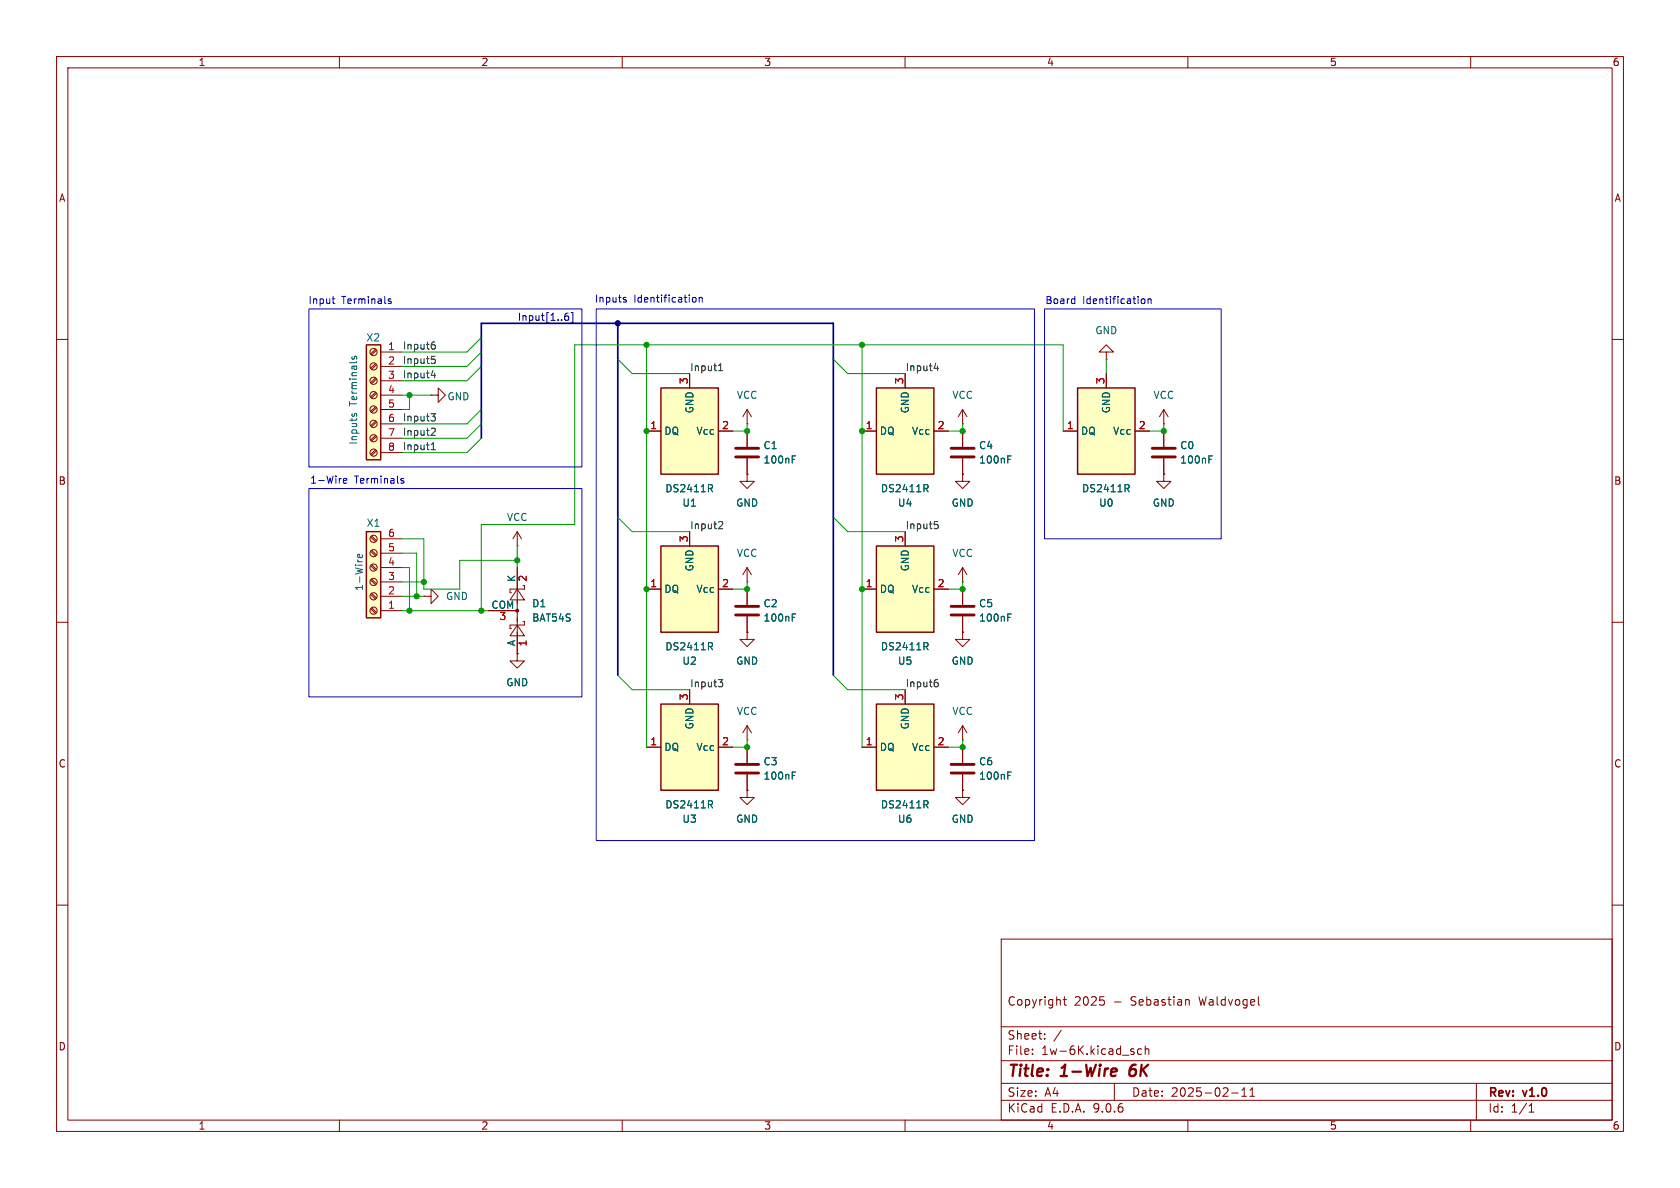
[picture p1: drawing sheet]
<svg xmlns="http://www.w3.org/2000/svg" width="297mm" height="210mm" viewBox="0 0 297 210" stroke-linecap="round" stroke-linejoin="round" font-family="sans-serif">
<g fill="none" stroke="#840000" stroke-width=".18">
<path d="M10 10h277v190h-277zM12 12h273v186h-273zM60 10v2M110 10v2M160 10v2M210 10v2M260 10v2M10 60h2M285 60h2M10 110h2M285 110h2M10 160h2"/>
<path d="M177 166h108v32h-108zM188 176.7h.5M188.2 176.2v1.3l.3 .2M194.5 176.2h.7M195.1 176.8l.1 .3-.1 .5M209.8 176.7l.4 .1v.1v.8M222.5 177.6l.2 .1M285 160h2M60 198v2M110 198v2M160 198v2M177 194.5h108"/>
<path d="M177 191.5h108M177 187.5h108M177 181.5h108M182.5 186.3v.1M182.5 185.5v.1M184.7 183.6v.1M184.7 182.8v.1M187.6 182.1l-1.3 2M197 191.5v3M200.5 186v.3M201.8 185.5l-.4-.1-.3 .3v.4l.1 .2h.6M202.5 185.5l.2-.1 .3 .1 .1 .9"/>
<path d="M202.5 184.9v1.5M210 198v2M217.7 193.2h1.2M219.5 193.8h.9M219.5 192.7l.5-.4v1.5M221 193.8h.8M221 192.7l.4-.4v1.5M260 198v2M261 191.5v6.5M270.3 196.6h.9M270.3 195.5l.4-.4v1.5"/>
</g>
<path d="M197.2 188.9l.2 .1v.4l-1 .1M199.9 188.7l-.3 1.1 .4 .4M199.9 189.1l-.2 .3" fill="none" stroke="#840000" stroke-width=".4"/>
<path d="M64.8 61h2.5v20.3h-2.5z" fill="#ffffc2"/>
<path d="M64.8 61h2.5v20.3h-2.5z" fill="none" stroke="#840000" stroke-width=".25"/>
<g fill="none" stroke="#840000" stroke-width=".18">
<path d="M66.4 61.7l-.9 .9M66.4 64.3l-.9 .8M66.4 66.8l-.9 .8M66.4 69.3l-.9 .9M66.4 71.9l-.9 .8M66.4 74.4l-.9 .9M66.4 77l-.9 .8M66.4 79.5l-.9 .8M66.6 61.9l-.9 .8M66.6 64.4l-.9 .9M66.6 67l-.9 .8M66.6 69.5l-.9 .9"/>
<path d="M66.6 72.1l-.9 .8M66.6 74.6l-.9 .8M66.6 77.1l-.9 .9M66.6 79.7l-.9 .8M67.3 62.2h3.8M67.3 64.8h3.8M67.3 67.3h3.8M67.3 69.9h3.8M67.3 72.4h3.8M67.3 74.9h3.8M67.3 77.5h3.8M67.3 80h3.8"/>
<path d="M91.4 115.6v1.2h1.3l-1.3 1.3-1.2-1.3h1.2M91.4 115.6h.1"/>
<circle cx="66" cy="67.3" r=".63"/>
<circle cx="66" cy="77.5" r=".63"/>
<circle cx="66" cy="64.8" r=".63"/>
<circle cx="66" cy="72.4" r=".63"/>
<circle cx="66" cy="74.9" r=".63"/>
<circle cx="66" cy="62.2" r=".63"/>
<circle cx="66" cy="69.8" r=".63"/>
<circle cx="66" cy="80" r=".63"/>
</g>
<path d="M62.3 63v.4M62.3 73.1l-.1 .3M62.6 63.4l.1-.4h.2l.2 .1-.1 .4M62.6 73.4l.1-.3h.2l.2 .1v.3" fill="none" stroke="#006464" stroke-width=".18"/>
<path d="M64.8 94h2.5v15.2h-2.5z" fill="#ffffc2"/>
<path d="M64.8 94h2.5v15.2h-2.5z" fill="none" stroke="#840000" stroke-width=".25"/>
<g fill="none" stroke="#840000" stroke-width=".18">
<path d="M65.5 100l.9 .8M65.5 97.5l.9 .8M65.5 94.9l.9 .9M65.7 99.8l.9 .9M65.7 97.3l.9 .8M65.7 94.7l.9 .9M67.3 97.8h3.8M67.3 95.3h3.8M91.4 96.5h.1M91.4 94l-.7 1.3M91.4 94l.8 1.3M91.4 94v2.5"/>
<path d="M65.5 107.6l.9 .9M65.5 105.1l.9 .8M65.5 102.5l.9 .9M65.7 107.4l.9 .9M65.7 104.9l.9 .8M65.7 102.4l.9 .8M67.3 108h3.8M67.3 105.4h3.8M67.3 102.9h3.8M67.3 100.3h3.8M86.4 108h5M91.4 110.5l1.3 1.9h-2.5z"/>
<path d="M91.4 104.1l1.3 1.9h-2.5zM91.4 100.3v15.3M92.5 109.9h.2v.6h-2.5v.6h.2M92.7 103.5v.6h-2.5v.7h.2"/>
<circle cx="66" cy="95.2" r=".63"/>
<circle cx="66" cy="97.8" r=".63"/>
<circle cx="66" cy="102.9" r=".63"/>
<circle cx="66" cy="105.4" r=".63"/>
<circle cx="66" cy="100.3" r=".63"/>
<circle cx="66" cy="107.9" r=".63"/>
</g>
<path d="M64 98l.1 .4-.2 .2-.6-.1v-.5h.2l.2 .6" fill="none" stroke="#006464" stroke-width=".18"/>
<circle cx="91.4" cy="107.9" r=".25" fill="#840000" stroke="#840000" stroke-width=".18"/>
<path d="M154.9 68.6h10.2v15.2h-10.2z" fill="#ffffc2"/>
<path d="M154.9 68.6h10.2v15.2h-10.2z" fill="none" stroke="#840000" stroke-width=".25"/>
<g fill="none" stroke="#840000" stroke-width=".18">
<path d="M152.4 76.2h2.5M160 66v2.6M165.1 76.2h2.5M205.7 74.9h.1M205.7 72.4l-.7 1.3M205.7 72.4l.8 1.3M205.7 72.4v2.5M205.7 76.2v2.8M170.2 83.8v1.3h1.2l-1.2 1.3-1.3-1.3h1.3M170.2 83.8h.1M205.7 83.8v1.3h1.3l-1.3 1.3-1.2-1.3h1.2M205.7 83.8h.1"/>
<path d="M205.7 81v2.8"/>
</g>
<path d="M163.6 86.3l.5 .6M163.8 85.7l.3 .2-.1 .3-.2 .1M213.7 81.2h.4M213.7 80.6h.6" fill="none" stroke="#006464" stroke-width=".18"/>
<path d="M203.7 79.2h4.1M203.7 80.8h4.1" fill="none" stroke="#840000" stroke-width=".51"/>
<path d="M190.5 68.6h10.2v15.2h-10.2z" fill="#ffffc2"/>
<path d="M190.5 68.6h10.2v15.2h-10.2z" fill="none" stroke="#840000" stroke-width=".25"/>
<g fill="none" stroke="#840000" stroke-width=".18">
<path d="M76.2 69.9h1.3v-1.3l1.2 1.3-1.2 1.2v-1.2M76.2 69.9h.1M170.2 74.9h.1M170.2 72.4l-.8 1.3M170.2 72.4l.7 1.3M170.2 72.4v2.5M170.2 76.2v2.8M188 76.2h2.5M195.6 62.2h1.2l-1.2-1.2-1.3 1.2h1.3v1.3M195.6 63.5h.1M195.6 66v2.6M200.7 76.2h2.5"/>
<path d="M170.2 81v2.8M74.9 105.4h1.3v-1.3l1.3 1.3-1.3 1.3v-1.3M74.9 105.4h.1"/>
</g>
<path d="M178.2 81.2h.4M178.2 80.6h.6M199.2 86.3l.4 .6M199.4 85.7l.2 .2v.3l-.2 .1" fill="none" stroke="#006464" stroke-width=".18"/>
<path d="M168.1 79.2h4.1M168.1 80.8h4.1" fill="none" stroke="#840000" stroke-width=".51"/>
<path d="M116.8 68.6h10.2v15.2h-10.2z" fill="#ffffc2"/>
<path d="M116.8 68.6h10.2v15.2h-10.2z" fill="none" stroke="#840000" stroke-width=".25"/>
<path d="M114.3 76.2h2.5M121.9 66v2.6M127 76.2h2.5" fill="none" stroke="#840000" stroke-width=".18"/>
<path d="M125.5 86.3l.5 .6M125.7 85.7l.3 .2-.1 .3-.2 .1" fill="none" stroke="#006464" stroke-width=".18"/>
<path d="M116.8 124.5h10.2v15.2h-10.2z" fill="#ffffc2"/>
<path d="M116.8 124.5h10.2v15.2h-10.2z" fill="none" stroke="#840000" stroke-width=".25"/>
<g fill="none" stroke="#840000" stroke-width=".18">
<path d="M132.1 74.9h.1M132.1 72.4v2.5M132.1 76.2v2.8M132.1 72.4l-.8 1.3M132.1 72.4l.7 1.3M132.1 83.8v1.3h1.2l-1.2 1.3-1.3-1.3h1.3M132.1 83.8h.1M132.1 81v2.8M170.2 111.8v1.2h1.2l-1.2 1.3-1.3-1.3h1.3M170.2 111.8h.1M170.2 104.1v2.8M170.2 109v2.8"/>
<path d="M114.3 132.1h2.5M121.9 121.9v2.6M127 132.1h2.5M132.1 139.7v1.3h1.2l-1.2 1.2-1.3-1.2h1.3M132.1 139.7h.1M132.1 132.1v2.8M132.1 136.9v2.8M170.2 139.7v1.3h1.2l-1.2 1.2-1.3-1.2h1.3M170.2 139.7h.1M170.2 132.1v2.8M170.2 136.9v2.8"/>
</g>
<path d="M140.1 81.2h.4M140.1 80.6h.6M178.2 109.1h.4M178.2 108.5h.6M140.1 137.1h.4M140.1 136.5h.6M178.2 137.1h.4M178.2 136.5h.6M125.5 142.2l.5 .6M125.7 141.5l.3 .3-.1 .3-.2 .1" fill="none" stroke="#006464" stroke-width=".18"/>
<path d="M130 79.2h4.1M130 80.8h4.1M168.1 107.2h4.1M168.1 108.7h4.1M130 135.1h4.1M130 136.7h4.1M168.1 135.1h4.1M168.1 136.7h4.1" fill="none" stroke="#840000" stroke-width=".51"/>
<path d="M154.9 124.5h10.2v15.2h-10.2z" fill="#ffffc2"/>
<path d="M154.9 124.5h10.2v15.2h-10.2z" fill="none" stroke="#840000" stroke-width=".25"/>
<g fill="none" stroke="#840000" stroke-width=".18">
<path d="M132.1 111.8v1.2h1.2l-1.2 1.3-1.3-1.3h1.3M132.1 111.8h.1M132.1 104.1v2.8M132.1 109v2.8M170.2 102.9h.1M170.2 100.3l-.8 1.3M170.2 100.3l.7 1.3M170.2 100.3v2.6M132.1 130.8h.1M132.1 128.3l-.8 1.2M132.1 128.3l.7 1.2M132.1 128.3v2.5"/>
<path d="M152.4 132.1h2.5M160 121.9v2.6M165.1 132.1h2.5M170.2 130.8h.1M170.2 128.3v2.5M170.2 128.3l-.8 1.2M170.2 128.3l.7 1.2"/>
</g>
<path d="M140.1 109.1h.4M140.1 108.5h.6M163.6 142.2l.5 .6M163.8 141.5l.3 .3-.1 .3-.2 .1" fill="none" stroke="#006464" stroke-width=".18"/>
<path d="M130 107.2h4.1M130 108.7h4.1" fill="none" stroke="#840000" stroke-width=".51"/>
<path d="M154.9 96.5h10.2v15.3h-10.2z" fill="#ffffc2"/>
<path d="M154.9 96.5h10.2v15.3h-10.2z" fill="none" stroke="#840000" stroke-width=".25"/>
<path d="M160 94v2.5M152.4 104.1h2.5M165.1 104.1h2.5" fill="none" stroke="#840000" stroke-width=".18"/>
<path d="M163.6 114.3l.5 .6M163.8 113.6l.3 .3-.1 .3-.2 .1" fill="none" stroke="#006464" stroke-width=".18"/>
<path d="M116.8 96.5h10.2v15.3h-10.2z" fill="#ffffc2"/>
<path d="M116.8 96.5h10.2v15.3h-10.2z" fill="none" stroke="#840000" stroke-width=".25"/>
<g fill="none" stroke="#840000" stroke-width=".18">
<path d="M114.3 76.2h2.5M121.9 66v2.6M127 76.2h2.5M132.1 76.2v2.8M152.4 76.2h2.5M160 66v2.6M165.1 76.2h2.5M170.2 76.2v2.8M188 76.2h2.5M195.6 66v2.6M200.7 76.2h2.5M205.7 76.2v2.8"/>
<path d="M121.9 94v2.5M132.1 83.8h.1M132.1 81v2.8M160 94v2.5M170.2 83.8h.1M170.2 81v2.8M205.7 83.8h.1M205.7 81v2.8M86.4 108h5M91.4 115.6h.1M91.4 100.3v3.8M91.4 111.8v3.8"/>
<path d="M114.3 104.1h2.5M127 104.1h2.5M132.1 102.9h.1M132.1 111.8h.1M132.1 100.3l-.8 1.3M132.1 100.3l.7 1.3M132.1 100.3v2.6M132.1 104.1v2.8M132.1 109v2.8M152.4 104.1h2.5M165.1 104.1h2.5M170.2 111.8h.1"/>
<path d="M170.2 104.1v2.8M170.2 109v2.8M114.3 132.1h2.5M121.9 121.9v2.6M127 132.1h2.5M132.1 139.7h.1M132.1 132.1v2.8M132.1 136.9v2.8M152.4 132.1h2.5M160 121.9v2.6M165.1 132.1h2.5M170.2 139.7h.1"/>
<path d="M170.2 132.1v2.8M170.2 136.9v2.8"/>
</g>
<g fill="none" stroke="#006464" stroke-width=".18">
<path d="M125.5 86.3l.5 .6M125.7 85.7l.3 .2-.1 .3-.2 .1M140.1 81.2h.4M140.1 80.6h.6M163.6 86.3l.5 .6M163.8 85.7l.3 .2-.1 .3-.2 .1M178.2 81.2h.4M178.2 80.6h.6M199.2 86.3l.4 .6M199.4 85.7l.2 .2v.3l-.2 .1M213.7 81.2h.4M213.7 80.6h.6"/>
<path d="M125.5 114.3l.5 .6M125.7 113.6l.3 .3-.1 .3-.2 .1M140.1 109.1h.4M140.1 108.5h.6M163.6 114.3l.5 .6M163.8 113.6l.3 .3-.1 .3-.2 .1M178.2 109.1h.4M178.2 108.5h.6M140.1 137.1h.4M140.1 136.5h.6M178.2 137.1h.4M178.2 136.5h.6"/>
<path d="M125.5 142.2l.5 .6M125.7 141.5l.3 .3-.1 .3-.2 .1M163.6 142.2l.5 .6M163.8 141.5l.3 .3-.1 .3-.2 .1"/>
</g>
<g fill="none" stroke="#0f0f0f" stroke-width=".18">
<path d="M76.2 73.1h.8l-.5 .5 .4 .2 .1 .4-.3 .2h-.3M76.2 66.4h.8M76.2 79.5h.8M76.2 78.6l.4-.4v1.3M76.3 63h.6M76.4 63.5h.3l.3 .2-.2 .5-.4 .1M76.4 75.7h.4l.2 .4-.8 .9h.8M76.5 60.9h.2l.3 .3-.1 .4-.4 .1M76.8 66v.8M76.8 60.4l-.3 .1M127 65.5h.8M127 64.6l.4-.3v1.2"/>
<path d="M165.1 65.1h.8M165.7 64.7v.8M127.2 92.2l.4 .1 .2 .3-.8 .9h.8M165.2 92.2h.6M165.3 92.7h.3l.3 .2-.2 .5-.4 .1M127 120.1h.8l-.5 .5 .4 .1 .1 .5-.3 .2h-.3M165.4 120.6h.2l.3 .3-.1 .4-.4 .1M165.7 120.1l-.3 .1"/>
</g>
<path d="M100.4 55.4h-.3a.86 .86 0 0 0 0 1.2l.4-.1 .1-.4-.3-.2h-.2l-.3 .2M101 55.2h.3v1.9h-.3" fill="none" stroke="#000084" stroke-width=".18"/>
<path d="M109.2 57.2v62.2M85.1 77.5v-20.3h62.2v62.2" fill="none" stroke="#000084" stroke-width=".3"/>
<g fill="none" stroke="#009600" stroke-width=".18">
<path d="M85.1 59.7l-2.6 2.5h-11.4M71.1 69.9h5.1M72.4 69.9v2.5h-1.3M85.1 77.5l-2.6 2.5h-11.4M85.1 74.9l-2.6 2.6h-11.4M85.1 72.4l-2.6 2.5h-11.4M85.1 62.2l-2.6 2.6h-11.4M85.1 64.8l-2.6 2.5h-11.4M109.2 63.5l2.6 2.5h10.1M114.3 61v71.1M132.1 74.9v1.3h-2.6M147.3 63.5l2.6 2.5h10.1"/>
<path d="M152.4 61v71.1M170.2 74.9v1.3h-2.6M188 76.2v-15.2h-86.4v31.7h-16.5v15.3M195.6 63.5v2.5M205.7 74.9v1.3h-2.5M71.1 95.3h3.8v8.8h6.4v-5h10.1M71.1 97.8h2.6v7.6M91.4 96.5v3.8M109.2 91.4l2.6 2.6h10.1M147.3 91.4l2.6 2.6h10.1M71.1 100.3h1.3v7.7M71.1 108h15.3"/>
<path d="M71.1 102.9h3.8M71.1 105.4h3.8M109.2 119.4l2.6 2.5h10.1M132.1 102.9v1.2h-2.6M147.3 119.4l2.6 2.5h10.1M170.2 102.9v1.2h-2.6M132.1 130.8v1.3h-2.6M170.2 130.8v1.3h-2.6"/>
</g>
<g fill="none" stroke="#0000c2" stroke-width=".18">
<path d="M54.6 54.6h48.3v28h-48.3zM58.7 52.8h.5M58.9 53.5l.3 .2M68.7 52.9h.4M68.7 53.2l.4 .1 .1 .2-.2 .2-.4-.1M105.4 54.6h77.5v94h-77.5zM110.4 53l.3 .1v.1l-.2 .2h-.2M110.4 52.6h.3M122.5 52.7l.3-.1 .3 .2-.2 .6h-.3l-.1-.1M123.6 52.7l.2-.1h.3l.1 .8M123.6 52.6v.8M184.7 54.6h31.2v40.7h-31.2z"/>
<path d="M189.9 52.8l.1 .1M190 52.4v1.3M190 53.6l-.1 .1M201.8 52.9l.4-.1 .2 .3-.1 .5-.3 .1-.2-.2M203 52.9l.1-.1 .3 .1 .1 .8M203 52.8v.9M54.6 86.4h48.3v36.8h-48.3zM60.7 85l.6-.1v-.3h-.4l-.2 .2 .1 .6h.5M70.9 84.9l.4 .2 .1 .1-.2 .2h-.3M70.9 84.6h.4"/>
</g>
<g fill="#009600" stroke="#009600" stroke-width=".18">
<circle cx="152.4" cy="104.1" r=".46"/>
<circle cx="132.1" cy="132.1" r=".46"/>
<circle cx="170.2" cy="104.1" r=".46"/>
<circle cx="170.2" cy="132.1" r=".46"/>
<circle cx="114.3" cy="61" r=".46"/>
<circle cx="72.4" cy="69.9" r=".46"/>
<circle cx="114.3" cy="76.2" r=".46"/>
<circle cx="74.9" cy="102.9" r=".46"/>
<circle cx="85.1" cy="108" r=".46"/>
<circle cx="91.4" cy="99.1" r=".46"/>
<circle cx="73.7" cy="105.4" r=".46"/>
<circle cx="72.4" cy="108" r=".46"/>
<circle cx="132.1" cy="104.1" r=".46"/>
<circle cx="132.1" cy="76.2" r=".46"/>
<circle cx="152.4" cy="76.2" r=".46"/>
<circle cx="205.7" cy="76.2" r=".46"/>
<circle cx="170.2" cy="76.2" r=".46"/>
<circle cx="152.4" cy="61" r=".46"/>
<circle cx="114.3" cy="104.1" r=".46"/>
</g>
<circle cx="109.2" cy="57.2" r=".46" fill="#000084" stroke="#000084" stroke-width=".18"/>
<g font-size="2.8" fill="#840000">
<text x="178" y="190.9">Title:</text>
<text x="187.7" y="190.9">1-Wire</text>
<text x="200.6" y="190.9">6K</text>
</g>
<g font-size="2.1" fill="#840000">
<text x="178" y="178">Copyright</text>
<text x="189.9" y="178">2025</text>
<text x="196.9" y="178">-</text>
<text x="200" y="178">Sebastian</text>
<text x="212.3" y="178">Waldvogel</text>
<text x="178" y="184">Sheet:</text>
<text x="178" y="186.7">File:</text>
<text x="184.1" y="186.7">1w-6K.kicad_sch</text>
<text x="178" y="196.9">KiCad</text>
<text x="178" y="194.1">Size:</text>
<text x="184.7" y="194.1">A4</text>
<text x="185.7" y="196.9">E.D.A.</text>
<text x="193.3" y="196.9">9.0.6</text>
<text x="200" y="194.1">Date:</text>
<text x="207" y="194.1">2025-02-11</text>
<text x="263" y="194.3">Rev:</text>
<text x="263" y="196.9">Id:</text>
<text x="267.1" y="196.9">1/1</text>
<text x="269.4" y="194.3">v1.0</text>
</g>
<g font-size="1.8" fill="#840000">
<text x="35" y="11.9">1</text>
<text x="85" y="11.9">2</text>
<text x="135" y="11.9">3</text>
<text x="185" y="11.9">4</text>
<text x="235" y="11.9">5</text>
<text x="285" y="11.9">6</text>
<text x="10.3" y="35.9">A</text>
<text x="285.3" y="35.9">A</text>
<text x="10.3" y="85.9">B</text>
<text x="285.3" y="85.9">B</text>
<text x="10.3" y="135.9">C</text>
<text x="285.3" y="135.9">C</text>
<text x="10.3" y="185.9">D</text>
<text x="285.3" y="185.9">D</text>
<text x="35" y="199.9">1</text>
<text x="85" y="199.9">2</text>
<text x="135" y="199.9">3</text>
<text x="185" y="199.9">4</text>
<text x="235" y="199.9">5</text>
<text x="285" y="199.9">6</text>
</g>
<g font-size="1.8" fill="#0000c2">
<text x="54.4" y="54">Input</text>
<text x="60.4" y="54">Terminals</text>
<text x="105.1" y="53.7">Inputs</text>
<text x="112" y="53.7">Identification</text>
<text x="184.7" y="54">Board</text>
<text x="191.4" y="54">Identification</text>
<text x="54.7" y="85.7">1-Wire</text>
<text x="62.6" y="85.7">Terminals</text>
</g>
<text font-size="1.8" fill="#000084" x="91.4" y="56.8">Input[1..6]</text>
<g font-size="1.8" fill="#006464">
<text x="193.5" y="59.3">GND</text>
<text x="64.7" y="60.6">X2</text>
<text x="63.3" y="71.8" transform="rotate(-90 63.3 71.8)">Terminals</text>
<text x="79" y="71">GND</text>
<text x="130.2" y="70.7">VCC</text>
<text x="168.3" y="70.7">VCC</text>
<text x="203.8" y="70.7">VCC</text>
<text x="117.3" y="77.1">DQ</text>
<text x="122.8" y="73.2" transform="rotate(-90 122.8 73.2)">GND</text>
<text x="123" y="77.1">Vcc</text>
<text x="155.4" y="77.1">DQ</text>
<text x="160.9" y="73.2" transform="rotate(-90 160.9 73.2)">GND</text>
<text x="161.1" y="77.1">Vcc</text>
<text x="191" y="77.1">DQ</text>
<text x="196.4" y="73.2" transform="rotate(-90 196.4 73.2)">GND</text>
<text x="196.7" y="77.1">Vcc</text>
<text x="63.3" y="78.7" transform="rotate(-90 63.3 78.7)">Inputs</text>
<text x="134.9" y="79.6">C1</text>
<text x="134.9" y="82.1">100nF</text>
<text x="173" y="79.6">C4</text>
<text x="173" y="82.1">100nF</text>
<text x="208.5" y="79.6">C0</text>
<text x="208.5" y="82.1">100nF</text>
<text x="117.5" y="87.2">DS2411R</text>
<text x="120.5" y="89.8">U1</text>
<text x="130" y="89.8">GND</text>
<text x="155.6" y="87.2">DS2411R</text>
<text x="158.6" y="89.8">U4</text>
<text x="168.1" y="89.8">GND</text>
<text x="191.2" y="87.2">DS2411R</text>
<text x="194.2" y="89.8">U0</text>
<text x="203.7" y="89.8">GND</text>
<text x="64.7" y="93.3">X1</text>
<text x="89.5" y="92.3">VCC</text>
<text x="122.8" y="101.1" transform="rotate(-90 122.8 101.1)">GND</text>
<text x="130.2" y="98.7">VCC</text>
<text x="160.9" y="101.1" transform="rotate(-90 160.9 101.1)">GND</text>
<text x="168.3" y="98.7">VCC</text>
<text x="64.4" y="104.6" transform="rotate(-90 64.4 104.6)">1-Wire</text>
<text x="78.7" y="106.3">GND</text>
<text x="86.8" y="107.7">COM</text>
<text x="91.2" y="103" transform="rotate(-90 91.2 103)">K</text>
<text x="94" y="107.5">D1</text>
<text x="117.3" y="105">DQ</text>
<text x="123" y="105">Vcc</text>
<text x="134.9" y="107.5">C2</text>
<text x="155.4" y="105">DQ</text>
<text x="161.1" y="105">Vcc</text>
<text x="173" y="107.5">C5</text>
<text x="94" y="110.1">BAT54S</text>
<text x="134.9" y="110.1">100nF</text>
<text x="173" y="110.1">100nF</text>
<text x="91.2" y="114.3" transform="rotate(-90 91.2 114.3)">A</text>
<text x="117.5" y="115.2">DS2411R</text>
<text x="120.5" y="117.7">U2</text>
<text x="130" y="117.7">GND</text>
<text x="155.6" y="115.2">DS2411R</text>
<text x="158.6" y="117.7">U5</text>
<text x="168.1" y="117.7">GND</text>
<text x="89.4" y="121.5">GND</text>
<text x="122.8" y="129" transform="rotate(-90 122.8 129)">GND</text>
<text x="130.2" y="126.6">VCC</text>
<text x="160.9" y="129" transform="rotate(-90 160.9 129)">GND</text>
<text x="168.3" y="126.6">VCC</text>
<text x="117.3" y="132.9">DQ</text>
<text x="123" y="132.9">Vcc</text>
<text x="134.9" y="135.5">C3</text>
<text x="155.4" y="132.9">DQ</text>
<text x="161.1" y="132.9">Vcc</text>
<text x="173" y="135.5">C6</text>
<text x="117.5" y="143.1">DS2411R</text>
<text x="134.9" y="138">100nF</text>
<text x="155.6" y="143.1">DS2411R</text>
<text x="173" y="138">100nF</text>
<text x="120.5" y="145.6">U3</text>
<text x="130" y="145.6">GND</text>
<text x="158.6" y="145.6">U6</text>
<text x="168.1" y="145.6">GND</text>
</g>
<g font-size="1.8" fill="#a90000">
<text x="68.5" y="62">1</text>
<text x="68.5" y="64.5">2</text>
<text x="68.5" y="67.1">3</text>
<text x="68.5" y="69.6">4</text>
<text x="121.7" y="68" transform="rotate(-90 121.7 68)">3</text>
<text x="159.8" y="68" transform="rotate(-90 159.8 68)">3</text>
<text x="195.3" y="68" transform="rotate(-90 195.3 68)">3</text>
<text x="68.5" y="72.1">5</text>
<text x="68.5" y="74.7">6</text>
<text x="68.5" y="77.2">7</text>
<text x="114.9" y="75.9">1</text>
<text x="127.6" y="75.9">2</text>
<text x="153" y="75.9">1</text>
<text x="165.7" y="75.9">2</text>
<text x="188.5" y="75.9">1</text>
<text x="201.2" y="75.9">2</text>
<text x="68.5" y="79.8">8</text>
<text x="68.5" y="95">6</text>
<text x="121.7" y="96" transform="rotate(-90 121.7 96)">3</text>
<text x="159.8" y="96" transform="rotate(-90 159.8 96)">3</text>
<text x="68.5" y="100.1">4</text>
<text x="68.5" y="97.5">5</text>
<text x="68.5" y="107.7">1</text>
<text x="68.5" y="105.2">2</text>
<text x="68.5" y="102.6">3</text>
<text x="93.4" y="102.9" transform="rotate(-90 93.4 102.9)">2</text>
<text x="114.9" y="103.9">1</text>
<text x="127.6" y="103.9">2</text>
<text x="153" y="103.9">1</text>
<text x="165.7" y="103.9">2</text>
<text x="88.2" y="109.9">3</text>
<text x="93.4" y="114.4" transform="rotate(-90 93.4 114.4)">1</text>
<text x="121.7" y="123.9" transform="rotate(-90 121.7 123.9)">3</text>
<text x="159.8" y="123.9" transform="rotate(-90 159.8 123.9)">3</text>
<text x="114.9" y="131.8">1</text>
<text x="127.6" y="131.8">2</text>
<text x="153" y="131.8">1</text>
<text x="165.7" y="131.8">2</text>
</g>
<g font-size="1.8" fill="#0f0f0f">
<text x="71.1" y="61.9">Input6</text>
<text x="71.1" y="64.4">Input5</text>
<text x="121.9" y="65.7">Input1</text>
<text x="160" y="65.7">Input4</text>
<text x="71.1" y="67">Input4</text>
<text x="71.1" y="74.6">Input3</text>
<text x="71.1" y="77.1">Input2</text>
<text x="71.1" y="79.7">Input1</text>
<text x="121.9" y="93.6">Input2</text>
<text x="160" y="93.6">Input5</text>
<text x="121.9" y="121.6">Input3</text>
<text x="160" y="121.6">Input6</text>
</g>
</svg>
